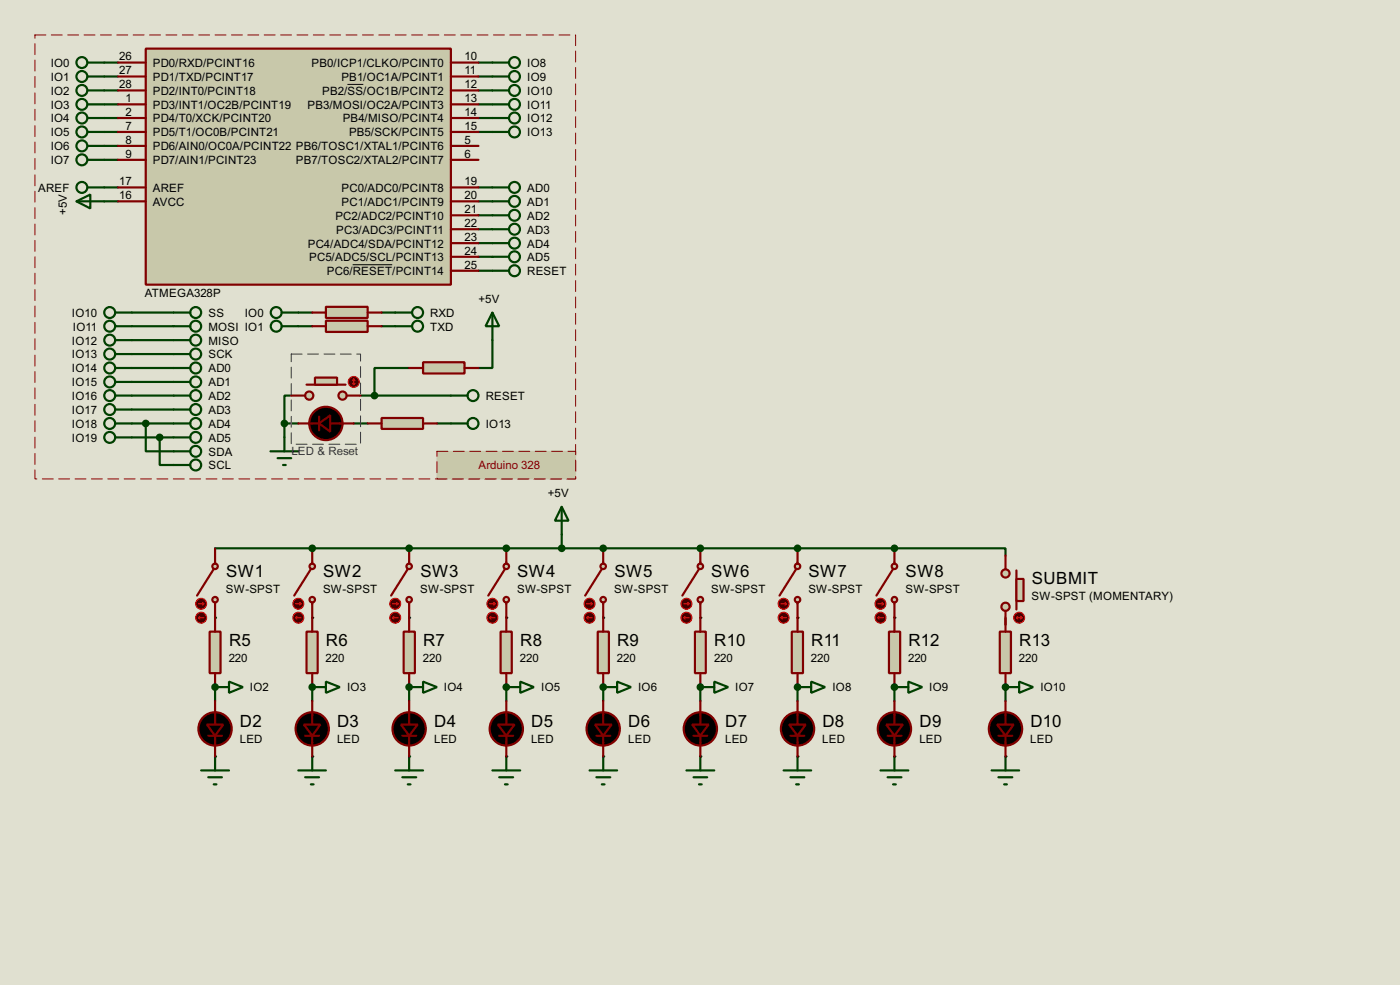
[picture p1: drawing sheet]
<svg xmlns="http://www.w3.org/2000/svg" width="256mm" height="180mm" viewBox="0 0 256 180" stroke-linecap="round" stroke-linejoin="round" font-family="sans-serif">
<path d="M0 0h256.5v180.3h-256.5z" fill="#e0e0d0"/>
<g fill="none" stroke="#004000" stroke-width=".4">
<path d="M19.1 19.1h2.5M19.1 16.6h2.5M19.1 14h2.5M19.1 11.5h2.5M87.7 19.1h2.5M87.7 16.6h2.5M87.7 14h2.5M87.7 11.5h2.5M19.1 29.3h2.5M19.1 26.7h2.5M19.1 24.2h2.5M19.1 21.6h2.5"/>
<path d="M19.1 34.3h2.5M19.1 36.9h2.5M87.7 24.2h2.5M87.7 21.6h2.5M87.7 34.3h2.5M87.7 36.9h2.5M87.7 39.4h2.5M24.2 57.2h7.6M24.2 59.7h7.6M54.7 57.2h2.5M54.7 59.7h2.5M69.9 57.2h2.5"/>
<path d="M69.9 59.7h2.5M87.7 42h2.5M87.7 44.5h2.5M87.7 47h2.5M87.7 49.6h2.5M24.2 77.5h7.6M24.2 62.3h7.6M24.2 64.8h7.6M24.2 72.4h7.6M24.2 67.4h7.6M24.2 69.9h7.6M24.2 75h7.6"/>
<path d="M26.7 77.5v5.1h5.1M52.1 77.5h2.6M52.1 77.5v2.6M53.4 72.4h-1.3v5.1M64.8 77.5h2.6M66.1 72.4h16.5M75 67.4h-6.4v5M80.1 77.5h2.5M90.2 62.3v5.1h-2.5M24.2 80.1h7.6M29.3 80.1v5h2.5"/>
</g>
<g fill="#004000">
<circle cx="39.4" cy="113.1" r=".2"/>
<circle cx="57.2" cy="113.1" r=".2"/>
<circle cx="75" cy="113.1" r=".2"/>
<circle cx="92.8" cy="113.1" r=".2"/>
<circle cx="110.5" cy="113.1" r=".2"/>
<circle cx="128.3" cy="113.1" r=".2"/>
<circle cx="146.1" cy="113.1" r=".2"/>
<circle cx="163.9" cy="113.1" r=".2"/>
<circle cx="39.4" cy="138.5" r=".2"/>
<circle cx="57.2" cy="138.5" r=".2"/>
<circle cx="75" cy="138.5" r=".2"/>
<circle cx="92.8" cy="138.5" r=".2"/>
<circle cx="110.5" cy="138.5" r=".2"/>
<circle cx="128.3" cy="138.5" r=".2"/>
<circle cx="146.1" cy="138.5" r=".2"/>
<circle cx="163.9" cy="138.5" r=".2"/>
<circle cx="39.4" cy="125.8" r=".2"/>
</g>
<path d="M39.4 125.8v2.5" fill="none" stroke="#004000" stroke-width=".4"/>
<g fill="#004000">
<circle cx="39.4" cy="125.8" r=".2"/>
<circle cx="57.2" cy="125.8" r=".2"/>
</g>
<path d="M57.2 125.8v2.5" fill="none" stroke="#004000" stroke-width=".4"/>
<g fill="#004000">
<circle cx="57.2" cy="125.8" r=".2"/>
<circle cx="75" cy="125.8" r=".2"/>
</g>
<path d="M75 125.8v2.5" fill="none" stroke="#004000" stroke-width=".4"/>
<g fill="#004000">
<circle cx="75" cy="125.8" r=".2"/>
<circle cx="92.8" cy="125.8" r=".2"/>
</g>
<path d="M92.8 125.8v2.5" fill="none" stroke="#004000" stroke-width=".4"/>
<g fill="#004000">
<circle cx="92.8" cy="125.8" r=".2"/>
<circle cx="110.5" cy="125.8" r=".2"/>
</g>
<path d="M110.5 125.8v2.5" fill="none" stroke="#004000" stroke-width=".4"/>
<g fill="#004000">
<circle cx="110.5" cy="125.8" r=".2"/>
<circle cx="128.3" cy="125.8" r=".2"/>
</g>
<path d="M128.3 125.8v2.5" fill="none" stroke="#004000" stroke-width=".4"/>
<g fill="#004000">
<circle cx="128.3" cy="125.8" r=".2"/>
<circle cx="146.1" cy="125.8" r=".2"/>
</g>
<path d="M146.1 125.8v2.5" fill="none" stroke="#004000" stroke-width=".4"/>
<g fill="#004000">
<circle cx="146.1" cy="125.8" r=".2"/>
<circle cx="163.9" cy="125.8" r=".2"/>
</g>
<path d="M163.9 125.8v2.5" fill="none" stroke="#004000" stroke-width=".4"/>
<g fill="#004000">
<circle cx="163.9" cy="125.8" r=".2"/>
<circle cx="163.9" cy="100.4" r=".2"/>
</g>
<path d="M146.1 100.4h38.1v1.3" fill="none" stroke="#004000" stroke-width=".4"/>
<circle cx="146.1" cy="100.4" r=".2" fill="#004000"/>
<path d="M128.3 100.4h17.8" fill="none" stroke="#004000" stroke-width=".4"/>
<circle cx="128.3" cy="100.4" r=".2" fill="#004000"/>
<path d="M110.5 100.4h17.8" fill="none" stroke="#004000" stroke-width=".4"/>
<circle cx="110.5" cy="100.4" r=".2" fill="#004000"/>
<path d="M102.9 97.8v2.6M92.8 100.4h17.7" fill="none" stroke="#004000" stroke-width=".4"/>
<circle cx="92.8" cy="100.4" r=".2" fill="#004000"/>
<path d="M75 100.4h17.8" fill="none" stroke="#004000" stroke-width=".4"/>
<circle cx="75" cy="100.4" r=".2" fill="#004000"/>
<path d="M57.2 100.4h17.8" fill="none" stroke="#004000" stroke-width=".4"/>
<circle cx="57.2" cy="100.4" r=".2" fill="#004000"/>
<path d="M39.4 100.4h17.8M184.2 125.8v2.5" fill="none" stroke="#004000" stroke-width=".4"/>
<g fill="#004000">
<circle cx="184.2" cy="125.8" r=".2"/>
<circle cx="184.2" cy="138.5" r=".2"/>
</g>
<path d="M26.7 8.9h55.9v43.2h-55.9z" fill="#c8c8aa" stroke="#800000" stroke-width=".4"/>
<g fill="none" stroke="#800000" stroke-width=".4">
<path d="M21.6 11.5h5.1M21.6 14h5.1M21.6 19.1h5.1M21.6 16.6h5.1M82.6 11.5h5.1M82.6 14h5.1M82.6 19.1h5.1M82.6 16.6h5.1M21.6 26.7h5.1M21.6 24.2h5.1M21.6 21.6h5.1M21.6 29.3h5.1"/>
<path d="M21.6 36.9h5.1M21.6 34.3h5.1M82.6 26.7h5.1M82.6 24.2h5.1M82.6 21.6h5.1M82.6 29.3h5.1M82.6 39.4h5.1M82.6 36.9h5.1M82.6 34.3h5.1M82.6 49.6h5.1M82.6 47h5.1M82.6 44.5h5.1"/>
<path d="M82.6 42h5.1"/>
</g>
<path d="M63.7 15.5h2.9M64.6 48.5h7.3" fill="none" stroke="#000" stroke-width=".18"/>
<g fill="none" stroke="#004000" stroke-width=".4">
<path d="M16.1 19.1h3M16.1 16.6h3M16.1 14h3M16.1 11.5h3M90.2 19.1h3.1M90.2 16.6h3.1M90.2 14h3.1M90.2 11.5h3.1M14 36.9l2.6-1.3v2.6zM14 36.9h5.1M16.1 29.3h3M16.1 26.7h3"/>
<path d="M16.1 24.2h3M16.1 21.6h3M16.1 34.3h3M90.2 24.2h3.1M90.2 21.6h3.1M90.2 34.3h3.1M90.2 36.9h3.1M90.2 39.4h3.1M31.8 57.2h3.1M31.8 59.7h3.1M90.2 42h3.1M90.2 44.5h3.1"/>
<path d="M90.2 47h3.1M90.2 49.6h3.1M31.8 62.3h3.1M31.8 64.8h3.1"/>
<circle cx="15" cy="11.5" r="1"/>
<circle cx="15" cy="19.1" r="1"/>
<circle cx="15" cy="14" r="1"/>
<circle cx="15" cy="16.6" r="1"/>
<circle cx="94.2" cy="11.5" r="1"/>
<circle cx="94.2" cy="14" r="1"/>
<circle cx="94.2" cy="19.1" r="1"/>
<circle cx="94.2" cy="16.6" r="1"/>
<circle cx="15" cy="29.3" r="1"/>
<circle cx="15" cy="34.3" r="1"/>
<circle cx="15" cy="26.7" r="1"/>
<circle cx="15" cy="24.2" r="1"/>
<circle cx="15" cy="21.6" r="1"/>
<circle cx="94.2" cy="34.3" r="1"/>
<circle cx="94.2" cy="36.9" r="1"/>
<circle cx="94.2" cy="39.4" r="1"/>
<circle cx="94.2" cy="24.2" r="1"/>
<circle cx="94.2" cy="21.6" r="1"/>
<circle cx="35.8" cy="57.2" r="1"/>
<circle cx="35.8" cy="59.7" r="1"/>
<circle cx="94.2" cy="44.5" r="1"/>
<circle cx="94.2" cy="49.6" r="1"/>
<circle cx="94.2" cy="47" r="1"/>
<circle cx="94.2" cy="42" r="1"/>
<circle cx="35.8" cy="62.3" r="1"/>
<circle cx="35.8" cy="64.8" r="1"/>
</g>
<path d="M77.5 66.3h7.6v2.1h-7.6z" fill="#c8c8aa" stroke="#800000" stroke-width=".4"/>
<path d="M54.7 77.5h3.8M58.5 76.3v2.5M60.5 77.5h4.3M75 67.4h2.5M85.1 67.4h2.6" fill="none" stroke="#800000" stroke-width=".4"/>
<path d="M90.2 57.2l1.3 2.5h-2.5zM90.2 57.2v5.1" fill="none" stroke="#004000" stroke-width=".4"/>
<g fill="#000" stroke="#800000" stroke-width=".4">
<path d="M58.5 77.5l2-1.5v3z"/>
<circle cx="59.7" cy="77.5" r="3.1"/>
</g>
<path d="M69.9 76.5h7.6v2h-7.6z" fill="#c8c8aa" stroke="#800000" stroke-width=".4"/>
<path d="M67.4 77.5h2.5M77.5 77.5h2.6" fill="none" stroke="#800000" stroke-width=".4"/>
<path d="M49.6 82.6h5.1M50.9 83.9h2.5M51.9 85.1h.5M52.1 80.1v2.5" fill="none" stroke="#004000" stroke-width=".4"/>
<path d="M53.4 64.8h12.7v16.5h-12.7z" fill="none" stroke="#e0e0d0" stroke-width=".18"/>
<path d="M53.4 64.8h12.7v16.5h-12.7z" fill="none" stroke="#0000c0" stroke-width=".18" stroke-dasharray="2 1"/>
<path d="M59.7 56.2h7.7v2h-7.7z" fill="#c8c8aa" stroke="#800000" stroke-width=".4"/>
<path d="M57.2 57.2h2.5M67.4 57.2h2.5" fill="none" stroke="#800000" stroke-width=".4"/>
<path d="M59.7 58.7h7.7v2.1h-7.7z" fill="#c8c8aa" stroke="#800000" stroke-width=".4"/>
<path d="M57.2 59.7h2.5M67.4 59.7h2.5" fill="none" stroke="#800000" stroke-width=".4"/>
<g fill="none" stroke="#004000" stroke-width=".4">
<path d="M72.4 57.2h3.1M72.4 59.7h3.1"/>
<circle cx="76.5" cy="57.2" r="1"/>
<circle cx="76.5" cy="59.7" r="1"/>
</g>
<g fill="#c8c8aa" stroke="#800000" stroke-width=".4">
<circle cx="62.7" cy="72.4" r=".75"/>
<circle cx="56.6" cy="72.4" r=".75"/>
</g>
<path d="M56.2 70.4h7.1" fill="none" stroke="#800000" stroke-width=".4"/>
<path d="M57.7 69.1h4.1v1.3h-4.1z" fill="#c8c8aa" stroke="#800000" stroke-width=".4"/>
<path d="M53.4 72.4h2.5M63.6 72.4h2.5" fill="none" stroke="#800000" stroke-width=".4"/>
<circle cx="64.8" cy="69.9" r="1" fill="#400000" stroke="#f00" stroke-width=".2"/>
<path d="M64.6 70.2l.2 .2M64.8 69.4v1M64.8 69.4l-.2 .3M64.8 69.4l.3 .3M65.1 70.2l-.3 .2" fill="none" stroke="#f00" stroke-width=".2"/>
<g fill="none" stroke="#004000" stroke-width=".4">
<path d="M21.1 57.2h3.1M21.1 59.7h3.1M51.6 57.2h3.1M51.6 59.7h3.1M21.1 62.3h3.1M21.1 64.8h3.1M82.6 77.5h3.1M82.6 72.4h3.1"/>
<circle cx="20.1" cy="57.2" r="1"/>
<circle cx="20.1" cy="59.7" r="1"/>
<circle cx="50.6" cy="57.2" r="1"/>
<circle cx="50.6" cy="59.7" r="1"/>
<circle cx="20.1" cy="62.3" r="1"/>
<circle cx="20.1" cy="64.8" r="1"/>
<circle cx="86.6" cy="72.4" r="1"/>
<circle cx="86.6" cy="77.5" r="1"/>
</g>
<g fill="#004000" stroke="#004000" stroke-width=".4">
<circle cx="68.6" cy="72.4" r=".5"/>
<circle cx="52.1" cy="77.5" r=".5"/>
</g>
<path d="M6.4 6.4h99.1v81.3h-99.1z" fill="none" stroke="#e0e0d0" stroke-width=".18"/>
<path d="M6.4 6.4h99.1v81.3h-99.1z" fill="none" stroke="#800000" stroke-width=".18" stroke-dasharray="2 1"/>
<g fill="#c8c8aa">
<path d="M80.1 82.6h25.4v5.1h-25.4z" fill-rule="evenodd"/>
<path d="M80.1 82.6h25.4v5.1h-25.4z" fill-rule="evenodd"/>
</g>
<path d="M80.1 82.6h25.4v5.1h-25.4z" fill="none" stroke="#c8c8aa" stroke-width=".18"/>
<path d="M80.1 82.6h25.4v5.1h-25.4z" fill="none" stroke="#800000" stroke-width=".18" stroke-dasharray="2 1"/>
<g fill="none" stroke="#004000" stroke-width=".4">
<path d="M21.1 67.4h3.1M21.1 69.9h3.1M21.1 72.4h3.1M21.1 75h3.1M21.1 77.5h3.1M31.8 67.4h3.1M31.8 69.9h3.1M31.8 72.4h3.1M31.8 75h3.1M31.8 77.5h3.1M21.1 80.1h3.1M31.8 80.1h3.1"/>
<path d="M31.8 82.6h3.1M31.8 85.1h3.1"/>
<circle cx="20.1" cy="67.4" r="1"/>
<circle cx="20.1" cy="69.9" r="1"/>
<circle cx="20.1" cy="75" r="1"/>
<circle cx="20.1" cy="72.4" r="1"/>
<circle cx="20.1" cy="77.5" r="1"/>
<circle cx="35.8" cy="72.4" r="1"/>
<circle cx="35.8" cy="67.4" r="1"/>
<circle cx="35.8" cy="75" r="1"/>
<circle cx="35.8" cy="69.9" r="1"/>
<circle cx="35.8" cy="77.5" r="1"/>
<circle cx="20.1" cy="80.1" r="1"/>
<circle cx="35.8" cy="82.6" r="1"/>
<circle cx="35.8" cy="85.1" r="1"/>
<circle cx="35.8" cy="80.1" r="1"/>
</g>
<g fill="#004000" stroke="#004000" stroke-width=".4">
<circle cx="26.7" cy="77.5" r=".5"/>
<circle cx="29.2" cy="80.1" r=".5"/>
</g>
<g fill="#c8c8aa" stroke="#800000" stroke-width=".4">
<circle cx="184.2" cy="111.1" r=".75"/>
<circle cx="184.2" cy="105" r=".75"/>
</g>
<path d="M186.2 104.4v7.2" fill="none" stroke="#800000" stroke-width=".4"/>
<path d="M186.2 106h1.3v4h-1.3z" fill="#c8c8aa" stroke="#800000" stroke-width=".4"/>
<path d="M184.2 101.7v2.5M184.2 111.8v2.6" fill="none" stroke="#800000" stroke-width=".4"/>
<circle cx="186.7" cy="113.1" r="1" fill="#400000" stroke="#f00" stroke-width=".2"/>
<path d="M186.2 113.1h1.1M186.2 113.1l.3 .2M186.5 112.8l-.3 .3M187 112.8l.3 .3M187.3 113.1l-.3 .2" fill="none" stroke="#f00" stroke-width=".2"/>
<g fill="#c8c8aa" stroke="#800000" stroke-width=".4">
<circle cx="39.4" cy="109.8" r=".5"/>
<circle cx="39.4" cy="103.7" r=".5"/>
</g>
<path d="M39.2 104.2l-3.1 4.8M39.4 100.4v2.8M39.4 110.3v2.8" fill="none" stroke="#800000" stroke-width=".4"/>
<circle cx="36.8" cy="110.5" r="1" fill="#400000" stroke="#f00" stroke-width=".2"/>
<path d="M36.4 110.5h1M37.1 110.3l.3 .2M37.4 110.5l-.3 .3" fill="none" stroke="#f00" stroke-width=".2"/>
<circle cx="36.8" cy="113.1" r="1" fill="#400000" stroke="#f00" stroke-width=".2"/>
<path d="M36.4 113.1l.2 .2M36.4 113.1h1M36.6 112.8l-.2 .3" fill="none" stroke="#f00" stroke-width=".2"/>
<g fill="#c8c8aa" stroke="#800000" stroke-width=".4">
<circle cx="57.2" cy="109.8" r=".5"/>
<circle cx="57.2" cy="103.7" r=".5"/>
</g>
<path d="M57 104.2l-3.1 4.8M57.2 100.4v2.8M57.2 110.3v2.8" fill="none" stroke="#800000" stroke-width=".4"/>
<circle cx="54.6" cy="110.5" r="1" fill="#400000" stroke="#f00" stroke-width=".2"/>
<path d="M54.2 110.5h1M54.9 110.3l.3 .2M55.2 110.5l-.3 .3" fill="none" stroke="#f00" stroke-width=".2"/>
<circle cx="54.6" cy="113.1" r="1" fill="#400000" stroke="#f00" stroke-width=".2"/>
<path d="M54.2 113.1l.2 .2M54.2 113.1h1M54.4 112.8l-.2 .3" fill="none" stroke="#f00" stroke-width=".2"/>
<g fill="#c8c8aa" stroke="#800000" stroke-width=".4">
<circle cx="74.9" cy="109.8" r=".5"/>
<circle cx="74.9" cy="103.7" r=".5"/>
</g>
<path d="M74.7 104.2l-3 4.8M75 100.4v2.8M75 110.3v2.8" fill="none" stroke="#800000" stroke-width=".4"/>
<circle cx="72.4" cy="110.5" r="1" fill="#400000" stroke="#f00" stroke-width=".2"/>
<path d="M71.9 110.5h1.1M72.7 110.3l.3 .2M73 110.5l-.3 .3" fill="none" stroke="#f00" stroke-width=".2"/>
<circle cx="72.4" cy="113.1" r="1" fill="#400000" stroke="#f00" stroke-width=".2"/>
<path d="M71.9 113.1l.3 .2M71.9 113.1h1.1M72.2 112.8l-.3 .3" fill="none" stroke="#f00" stroke-width=".2"/>
<g fill="#c8c8aa" stroke="#800000" stroke-width=".4">
<circle cx="92.7" cy="109.8" r=".5"/>
<circle cx="92.7" cy="103.7" r=".5"/>
</g>
<path d="M92.5 104.2l-3 4.8M92.8 100.4v2.8M92.8 110.3v2.8" fill="none" stroke="#800000" stroke-width=".4"/>
<circle cx="90.2" cy="110.5" r="1" fill="#400000" stroke="#f00" stroke-width=".2"/>
<path d="M89.7 110.5h1M90.5 110.3l.2 .2M90.7 110.5l-.2 .3" fill="none" stroke="#f00" stroke-width=".2"/>
<circle cx="90.2" cy="113.1" r="1" fill="#400000" stroke="#f00" stroke-width=".2"/>
<path d="M89.7 113.1l.3 .2M89.7 113.1h1M90 112.8l-.3 .3" fill="none" stroke="#f00" stroke-width=".2"/>
<g fill="#c8c8aa" stroke="#800000" stroke-width=".4">
<circle cx="110.5" cy="109.8" r=".5"/>
<circle cx="110.5" cy="103.7" r=".5"/>
</g>
<path d="M110.3 104.2l-3.1 4.8M110.5 100.4v2.8M110.5 110.3v2.8" fill="none" stroke="#800000" stroke-width=".4"/>
<circle cx="108" cy="110.5" r="1" fill="#400000" stroke="#f00" stroke-width=".2"/>
<path d="M107.5 110.5h1M108.3 110.3l.2 .2M108.5 110.5l-.2 .3" fill="none" stroke="#f00" stroke-width=".2"/>
<circle cx="108" cy="113.1" r="1" fill="#400000" stroke="#f00" stroke-width=".2"/>
<path d="M107.5 113.1l.3 .2M107.5 113.1h1M107.8 112.8l-.3 .3" fill="none" stroke="#f00" stroke-width=".2"/>
<g fill="#c8c8aa" stroke="#800000" stroke-width=".4">
<circle cx="128.3" cy="109.8" r=".5"/>
<circle cx="128.3" cy="103.7" r=".5"/>
</g>
<path d="M128.1 104.2l-3.1 4.8M128.3 100.4v2.8M128.3 110.3v2.8" fill="none" stroke="#800000" stroke-width=".4"/>
<circle cx="125.7" cy="110.5" r="1" fill="#400000" stroke="#f00" stroke-width=".2"/>
<path d="M125.3 110.5h1M126 110.3l.3 .2M126.3 110.5l-.3 .3" fill="none" stroke="#f00" stroke-width=".2"/>
<circle cx="125.7" cy="113.1" r="1" fill="#400000" stroke="#f00" stroke-width=".2"/>
<path d="M125.3 113.1l.2 .2M125.3 113.1h1M125.5 112.8l-.2 .3" fill="none" stroke="#f00" stroke-width=".2"/>
<g fill="#c8c8aa" stroke="#800000" stroke-width=".4">
<circle cx="146.1" cy="109.8" r=".5"/>
<circle cx="146.1" cy="103.7" r=".5"/>
</g>
<path d="M145.9 104.2l-3.1 4.8M146.1 100.4v2.8M146.1 110.3v2.8" fill="none" stroke="#800000" stroke-width=".4"/>
<circle cx="143.5" cy="110.5" r="1" fill="#400000" stroke="#f00" stroke-width=".2"/>
<path d="M143.1 110.5h1M143.8 110.3l.3 .2M144.1 110.5l-.3 .3" fill="none" stroke="#f00" stroke-width=".2"/>
<circle cx="143.5" cy="113.1" r="1" fill="#400000" stroke="#f00" stroke-width=".2"/>
<path d="M143.1 113.1l.2 .2M143.1 113.1h1M143.3 112.8l-.2 .3" fill="none" stroke="#f00" stroke-width=".2"/>
<g fill="#c8c8aa" stroke="#800000" stroke-width=".4">
<circle cx="163.8" cy="109.8" r=".5"/>
<circle cx="163.8" cy="103.7" r=".5"/>
</g>
<path d="M163.6 104.2l-3 4.8M163.9 100.4v2.8M163.9 110.3v2.8" fill="none" stroke="#800000" stroke-width=".4"/>
<circle cx="161.3" cy="110.5" r="1" fill="#400000" stroke="#f00" stroke-width=".2"/>
<path d="M160.8 110.5h1.1M161.6 110.3l.3 .2M161.9 110.5l-.3 .3" fill="none" stroke="#f00" stroke-width=".2"/>
<circle cx="161.3" cy="113.1" r="1" fill="#400000" stroke="#f00" stroke-width=".2"/>
<path d="M160.8 113.1l.3 .2M160.8 113.1h1.1M161.1 112.8l-.3 .3" fill="none" stroke="#f00" stroke-width=".2"/>
<path d="M38.4 115.6h2v7.6h-2z" fill="#c8c8aa" stroke="#800000" stroke-width=".4"/>
<path d="M39.4 113.1v2.5M39.4 123.2v2.6" fill="none" stroke="#800000" stroke-width=".4"/>
<path d="M56.2 115.6h2v7.6h-2z" fill="#c8c8aa" stroke="#800000" stroke-width=".4"/>
<path d="M57.2 113.1v2.5M57.2 123.2v2.6" fill="none" stroke="#800000" stroke-width=".4"/>
<path d="M74 115.6h2v7.6h-2z" fill="#c8c8aa" stroke="#800000" stroke-width=".4"/>
<path d="M75 113.1v2.5M75 123.2v2.6" fill="none" stroke="#800000" stroke-width=".4"/>
<path d="M91.7 115.6h2.1v7.6h-2.1z" fill="#c8c8aa" stroke="#800000" stroke-width=".4"/>
<path d="M92.8 113.1v2.5M92.8 123.2v2.6" fill="none" stroke="#800000" stroke-width=".4"/>
<path d="M109.5 115.6h2.1v7.6h-2.1z" fill="#c8c8aa" stroke="#800000" stroke-width=".4"/>
<path d="M110.5 113.1v2.5M110.5 123.2v2.6" fill="none" stroke="#800000" stroke-width=".4"/>
<path d="M127.3 115.6h2v7.6h-2z" fill="#c8c8aa" stroke="#800000" stroke-width=".4"/>
<path d="M128.3 113.1v2.5M128.3 123.2v2.6" fill="none" stroke="#800000" stroke-width=".4"/>
<path d="M145.1 115.6h2v7.6h-2z" fill="#c8c8aa" stroke="#800000" stroke-width=".4"/>
<path d="M146.1 113.1v2.5M146.1 123.2v2.6" fill="none" stroke="#800000" stroke-width=".4"/>
<path d="M162.9 115.6h2v7.6h-2z" fill="#c8c8aa" stroke="#800000" stroke-width=".4"/>
<g fill="none" stroke="#800000" stroke-width=".4">
<path d="M163.9 113.1v2.5M38.2 134.7h2.5M39.4 128.3v4.3M39.4 134.7v3.8M55.9 134.7h2.6M57.2 128.3v4.3M57.2 134.7v3.8M73.7 134.7h2.6M75 128.3v4.3M75 134.7v3.8M91.5 134.7h2.5M92.8 128.3v4.3"/>
<path d="M92.8 134.7v3.8M109.3 134.7h2.5M110.5 128.3v4.3M110.5 134.7v3.8M127.1 134.7h2.5M128.3 128.3v4.3M128.3 134.7v3.8M144.8 134.7h2.6M146.1 128.3v4.3M146.1 134.7v3.8M162.6 134.7h2.6M163.9 123.2v2.6"/>
<path d="M163.9 128.3v4.3M163.9 134.7v3.8"/>
</g>
<g fill="none" stroke="#004000" stroke-width=".4">
<path d="M102.9 92.8l1.3 2.5h-2.5zM102.9 92.8v5M39.4 138.5v2.5M39.4 125.8h2.6M42 124.8l2.5 1-2.5 1zM57.2 138.5v2.5M57.2 125.8h2.5M59.7 124.8l2.6 1-2.6 1zM75 138.5v2.5M75 125.8h2.5M77.5 124.8l2.6 1-2.6 1zM92.8 138.5v2.5"/>
<path d="M92.8 125.8h2.5M95.3 124.8l2.5 1-2.5 1zM110.5 138.5v2.5M110.5 125.8h2.6M113.1 124.8l2.5 1-2.5 1zM128.3 138.5v2.5M128.3 125.8h2.6M130.9 124.8l2.5 1-2.5 1zM146.1 138.5v2.5M146.1 125.8h2.5M148.6 124.8l2.6 1-2.6 1zM163.9 138.5v2.5"/>
<path d="M163.9 125.8h2.5M166.4 124.8l2.6 1-2.6 1zM36.9 141h5.1M38.2 142.3h2.5M39.2 143.6h.5M54.7 141h5M55.9 142.3h2.6M57 143.6h.5M72.4 141h5.1M73.7 142.3h2.6M74.7 143.6h.5M90.2 141h5.1"/>
<path d="M91.5 142.3h2.5M92.5 143.6h.5M108 141h5.1M109.3 142.3h2.5M110.3 143.6h.5M125.8 141h5.1M127.1 142.3h2.5M128.1 143.6h.5M143.6 141h5M144.8 142.3h2.6M145.9 143.6h.5M161.3 141h5.1"/>
<path d="M162.6 142.3h2.6M163.6 143.6h.5"/>
</g>
<g fill="#000" stroke="#800000" stroke-width=".4">
<path d="M37.9 132.6h3l-1.5 2.1zM55.7 132.6h3l-1.5 2.1zM73.5 132.6h3l-1.5 2.1zM91.2 132.6h3.1l-1.5 2.1zM109 132.6h3.1l-1.6 2.1zM126.8 132.6h3l-1.5 2.1zM144.6 132.6h3l-1.5 2.1zM162.4 132.6h3l-1.5 2.1z"/>
<circle cx="39.4" cy="133.4" r="3.1"/>
<circle cx="57.2" cy="133.4" r="3.1"/>
<circle cx="74.9" cy="133.4" r="3.1"/>
<circle cx="92.7" cy="133.4" r="3.1"/>
<circle cx="110.5" cy="133.4" r="3.1"/>
<circle cx="128.3" cy="133.4" r="3.1"/>
<circle cx="146.1" cy="133.4" r="3.1"/>
<circle cx="163.8" cy="133.4" r="3.1"/>
</g>
<g fill="#004000" stroke="#004000" stroke-width=".4">
<circle cx="39.4" cy="125.8" r=".5"/>
<circle cx="57.2" cy="125.8" r=".5"/>
<circle cx="74.9" cy="125.8" r=".5"/>
<circle cx="92.7" cy="125.8" r=".5"/>
<circle cx="110.5" cy="125.8" r=".5"/>
<circle cx="128.3" cy="125.8" r=".5"/>
<circle cx="146.1" cy="125.8" r=".5"/>
<circle cx="163.8" cy="125.8" r=".5"/>
<circle cx="163.8" cy="100.4" r=".5"/>
<circle cx="146.1" cy="100.4" r=".5"/>
<circle cx="128.3" cy="100.4" r=".5"/>
<circle cx="110.5" cy="100.4" r=".5"/>
<circle cx="102.9" cy="100.4" r=".5"/>
<circle cx="92.7" cy="100.4" r=".5"/>
<circle cx="74.9" cy="100.4" r=".5"/>
<circle cx="57.2" cy="100.4" r=".5"/>
</g>
<path d="M183.2 115.6h2v7.6h-2z" fill="#c8c8aa" stroke="#800000" stroke-width=".4"/>
<path d="M184.2 113.1v2.5M182.9 134.7h2.6M184.2 123.2v2.6M184.2 128.3v4.3M184.2 134.7v3.8" fill="none" stroke="#800000" stroke-width=".4"/>
<path d="M184.2 125.8h2.5M184.2 138.5v2.5M186.7 124.8l2.6 1-2.6 1zM181.7 141h5M182.9 142.3h2.6M184 143.6h.5" fill="none" stroke="#004000" stroke-width=".4"/>
<circle cx="184.2" cy="125.8" r=".5" fill="#004000" stroke="#004000" stroke-width=".4"/>
<g fill="#000" stroke="#800000" stroke-width=".4">
<path d="M182.7 132.6h3l-1.5 2.1z"/>
<circle cx="184.2" cy="133.4" r="3.1"/>
</g>
<g font-size="3.5">
<text x="41.4" y="105.6">SW1</text>
<text x="59.2" y="105.6">SW2</text>
<text x="77" y="105.6">SW3</text>
<text x="94.8" y="105.6">SW4</text>
<text x="112.6" y="105.6">SW5</text>
<text x="130.3" y="105.6">SW6</text>
<text x="148.1" y="105.6">SW7</text>
<text x="165.9" y="105.6">SW8</text>
<text x="189" y="106.9">SUBMIT</text>
<text x="42" y="118.3">R5</text>
<text x="59.7" y="118.3">R6</text>
<text x="77.5" y="118.3">R7</text>
<text x="95.3" y="118.3">R8</text>
<text x="113.1" y="118.3">R9</text>
<text x="130.9" y="118.3">R10</text>
<text x="148.6" y="118.3">R11</text>
<text x="166.4" y="118.3">R12</text>
<text x="186.7" y="118.3">R13</text>
<text x="44" y="133.1">D2</text>
<text x="61.8" y="133.1">D3</text>
<text x="79.6" y="133.1">D4</text>
<text x="97.3" y="133.1">D5</text>
<text x="115.1" y="133.1">D6</text>
<text x="132.9" y="133.1">D7</text>
<text x="150.7" y="133.1">D8</text>
<text x="168.5" y="133.1">D9</text>
<text x="188.8" y="133.1">D10</text>
</g>
<g font-size="2.4">
<text x="21.9" y="11.1">26</text>
<text x="85.1" y="11.1">10</text>
<text x="9.3" y="17.3">IO2</text>
<text x="9.3" y="14.8">IO1</text>
<text x="9.3" y="12.3">IO0</text>
<text x="21.9" y="16.2">28</text>
<text x="21.9" y="13.6">27</text>
<text x="28" y="17.3">PD2/INT0/PCINT18</text>
<text x="28" y="14.8">PD1/TXD/PCINT17</text>
<text x="28" y="12.3">PD0/RXD/PCINT16</text>
<text x="57.1" y="12.3">PB0/ICP1/CLKO/PCINT0</text>
<text x="59" y="17.3">PB2/SS/OC1B/PCINT2</text>
<text x="62.5" y="14.8">PB1/OC1A/PCINT1</text>
<text x="85.1" y="13.6">11</text>
<text x="85.1" y="16.2">12</text>
<text x="96.6" y="12.3">IO8</text>
<text x="96.6" y="14.8">IO9</text>
<text x="96.6" y="17.3">IO10</text>
<text x="9.3" y="22.4">IO4</text>
<text x="9.3" y="19.9">IO3</text>
<text x="23" y="23.8">7</text>
<text x="23" y="21.2">2</text>
<text x="23" y="18.7">1</text>
<text x="28" y="22.4">PD4/T0/XCK/PCINT20</text>
<text x="28" y="19.9">PD3/INT1/OC2B/PCINT19</text>
<text x="56.3" y="19.9">PB3/MOSI/OC2A/PCINT3</text>
<text x="62.8" y="22.4">PB4/MISO/PCINT4</text>
<text x="85.1" y="18.7">13</text>
<text x="85.1" y="21.2">14</text>
<text x="85.1" y="23.8">15</text>
<text x="96.6" y="19.9">IO11</text>
<text x="96.6" y="22.4">IO12</text>
<text x="9.3" y="27.5">IO6</text>
<text x="9.3" y="25">IO5</text>
<text x="23" y="26.3">8</text>
<text x="23" y="28.9">9</text>
<text x="28" y="27.5">PD6/AIN0/OC0A/PCINT22 PB6/TOSC1/XTAL1/PCINT6</text>
<text x="28" y="25">PD5/T1/OC0B/PCINT21</text>
<text x="63.9" y="25">PB5/SCK/PCINT5</text>
<text x="85.1" y="28.9">6</text>
<text x="85.1" y="26.3">5</text>
<text x="96.6" y="25">IO13</text>
<text x="7" y="35.1">AREF</text>
<text x="9.3" y="30">IO7</text>
<text x="21.9" y="33.9">17</text>
<text x="28" y="35.1">AREF</text>
<text x="28" y="30">PD7/AIN1/PCINT23</text>
<text x="54.2" y="30">PB7/TOSC2/XTAL2/PCINT7</text>
<text x="62.6" y="35.1">PC0/ADC0/PCINT8</text>
<text x="85.1" y="33.9">19</text>
<text x="96.6" y="35.1">AD0</text>
<text x="12.3" y="39.4" transform="rotate(-90 12.3 39.4)">+5V</text>
<text x="21.9" y="36.5">16</text>
<text x="28" y="37.7">AVCC</text>
<text x="61.4" y="40.2">PC2/ADC2/PCINT10</text>
<text x="62.6" y="37.7">PC1/ADC1/PCINT9</text>
<text x="85.1" y="41.6">22</text>
<text x="85.1" y="39">21</text>
<text x="85.1" y="36.5">20</text>
<text x="96.6" y="37.7">AD1</text>
<text x="96.6" y="40.2">AD2</text>
<text x="56.4" y="45.3">PC4/ADC4/SDA/PCINT12</text>
<text x="56.6" y="47.8">PC5/ADC5/SCL/PCINT13</text>
<text x="61.6" y="42.7">PC3/ADC3/PCINT11</text>
<text x="85.1" y="46.6">24</text>
<text x="85.1" y="44.1">23</text>
<text x="96.6" y="42.7">AD3</text>
<text x="96.6" y="45.3">AD4</text>
<text x="96.6" y="47.8">AD5</text>
<text x="59.9" y="50.4">PC6/RESET/PCINT14</text>
<text x="85.1" y="49.2">25</text>
<text x="96.6" y="50.4">RESET</text>
<text x="13.2" y="58">IO10</text>
<text x="26.5" y="54.3">ATMEGA328P</text>
<text x="38.2" y="58">SS</text>
<text x="44.8" y="58">IO0</text>
<text x="78.8" y="58">RXD</text>
<text x="87.7" y="55.4">+5V</text>
<text x="13.2" y="63.1">IO12</text>
<text x="13.2" y="65.6">IO13</text>
<text x="13.3" y="60.5">IO11</text>
<text x="38.2" y="60.5">MOSI IO1</text>
<text x="38.2" y="63.1">MISO</text>
<text x="38.2" y="65.6">SCK</text>
<text x="78.8" y="60.5">TXD</text>
<text x="13.2" y="68.1">IO14</text>
<text x="13.2" y="70.7">IO15</text>
<text x="38.2" y="68.1">AD0</text>
<text x="38.2" y="70.7">AD1</text>
<text x="13.2" y="73.2">IO16</text>
<text x="13.2" y="75.8">IO17</text>
<text x="38.2" y="73.2">AD2</text>
<text x="38.2" y="75.8">AD3</text>
<text x="89" y="73.2">RESET</text>
<text x="13.2" y="78.3">IO18</text>
<text x="13.2" y="80.8">IO19</text>
<text x="38.2" y="78.3">AD4</text>
<text x="38.2" y="80.8">AD5</text>
<text x="38.2" y="83.4">SDA</text>
<text x="89" y="78.3">IO13</text>
<text x="38.2" y="85.9">SCL</text>
<text x="100.4" y="91">+5V</text>
<text x="41.4" y="108.5">SW-SPST</text>
<text x="59.2" y="108.5">SW-SPST</text>
<text x="77" y="108.5">SW-SPST</text>
<text x="94.7" y="108.5">SW-SPST</text>
<text x="112.5" y="108.5">SW-SPST</text>
<text x="130.3" y="108.5">SW-SPST</text>
<text x="148.1" y="108.5">SW-SPST</text>
<text x="165.9" y="108.5">SW-SPST</text>
<text x="189" y="109.8">SW-SPST (MOMENTARY)</text>
<text x="41.9" y="121.2">220</text>
<text x="59.7" y="121.2">220</text>
<text x="77.5" y="121.2">220</text>
<text x="95.2" y="121.2">220</text>
<text x="113" y="121.2">220</text>
<text x="130.8" y="121.2">220</text>
<text x="148.6" y="121.2">220</text>
<text x="166.4" y="121.2">220</text>
<text x="186.7" y="121.2">220</text>
<text x="45.8" y="126.6">IO2</text>
<text x="63.6" y="126.6">IO3</text>
<text x="81.3" y="126.6">IO4</text>
<text x="99.1" y="126.6">IO5</text>
<text x="116.9" y="126.6">IO6</text>
<text x="134.7" y="126.6">IO7</text>
<text x="152.5" y="126.6">IO8</text>
<text x="170.2" y="126.6">IO9</text>
<text x="190.6" y="126.6">IO10</text>
<text x="43.9" y="136">LED</text>
<text x="61.7" y="136">LED</text>
<text x="79.5" y="136">LED</text>
<text x="97.3" y="136">LED</text>
<text x="115.1" y="136">LED</text>
<text x="132.8" y="136">LED</text>
<text x="150.6" y="136">LED</text>
<text x="168.4" y="136">LED</text>
<text x="188.7" y="136">LED</text>
</g>
<text font-size="2.4" fill="#0000c0" x="53.4" y="83.3">LED &amp; Reset</text>
<text font-size="2.4" fill="#800000" x="87.7" y="85.9">Arduino 328</text>
</svg>
